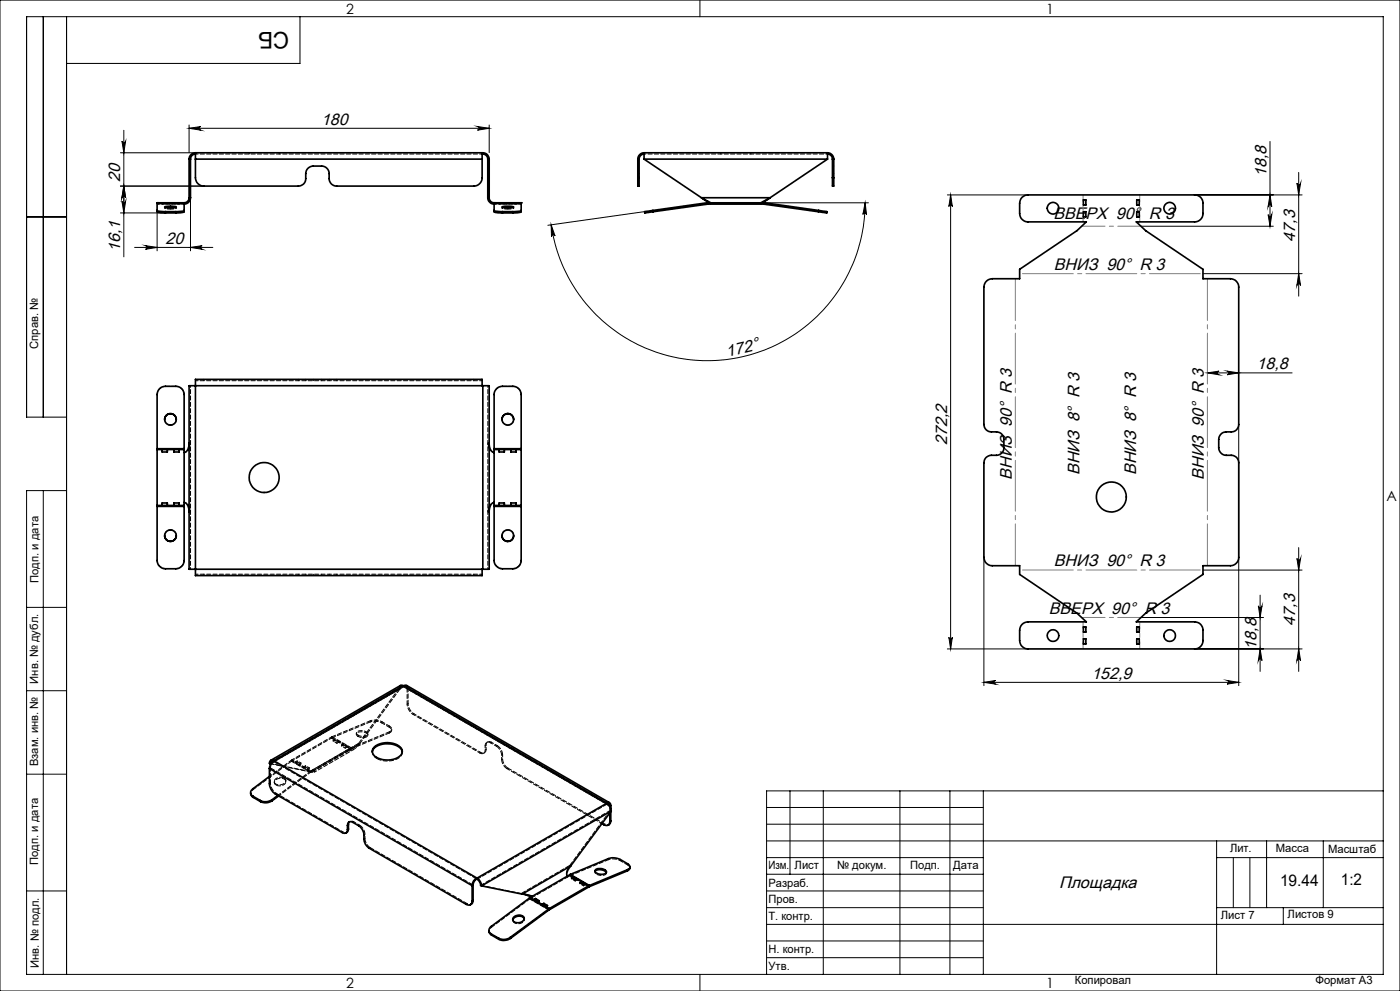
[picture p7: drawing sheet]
<svg xmlns="http://www.w3.org/2000/svg" width="420mm" height="297mm" viewBox="0 0 420 297" stroke-linecap="round" stroke-linejoin="round" font-family="sans-serif">
<g fill="none" stroke="#000" stroke-width=".3">
<path d="M0 0h420v297h-420zM13 5v120M20 5v287M90 5v14h-70M210 0v5M37.1 39v38M56.7 37.5v8.3M56.7 38.4h90.1M56.7 38.4l3.6-.5a.55 .55 0 0 0-.6 .6 .55 .55 0 0 0 .6 .5zM143.2 37.9l3.6 .5-3.6 .6a.55 .55 0 0 0 .6-.5 .55 .55 0 0 0-.6-.6zM146.8 37.5v8.3M36.1 55.8h25"/>
<path d="M36.1 45.8h22.5M36.6 42.3a.55 .55 0 0 0 .5 .5 .55 .55 0 0 0 .6-.5l-.6 3.5zM37.1 55.8l.6 3.5a.55 .55 0 0 0-.6-.5 .55 .55 0 0 0-.5 .5zM57.2 59.3v15.9M284.2 58.4h24.2M285.2 58.4v136.1M285.2 58.4l.5 3.5a.53 .53 0 0 0-.5-.5 .53 .53 0 0 0-.5 .5zM358.4 58.4h32.2M381 42.4v25.4M381 58.4l.5 3.5a.55 .55 0 0 0-.5-.5 .55 .55 0 0 0-.6 .5zM389.1 54.9a.55 .55 0 0 0 .5 .5 .55 .55 0 0 0 .6-.5l-.6 3.5zM389.6 51.7v37.1"/>
<path d="M8 65h12M36.1 63.8h13.5M36.6 60.3a.55 .55 0 0 0 .5 .5 .55 .55 0 0 0 .6-.5l-.6 3.5zM40.4 74.2h23.5M43.6 73.6l3.5 .6-3.5 .5a.55 .55 0 0 0 .5-.5 .55 .55 0 0 0-.5-.6zM47.1 63.5v11.7M57.1 74.2l3.5-.6a.55 .55 0 0 0-.5 .6 .55 .55 0 0 0 .5 .5zM165.3 67.4l1.2 3.3a.54 .54 0 0 0-.6-.4 .54 .54 0 0 0-.4 .6zM193.4 63.4l-29 4.1M229.1 60.8h31.4M259.5 60.8l.5 3.5a.55 .55 0 0 0-.6-.5 .55 .55 0 0 0-.5 .5zM259.5 60.8a47.3 47.3 0 0 1-44 47.2 47.3 47.3 0 0 1-50.2-40.6"/>
<path d="M342.3 67.8h39.7M380.4 64.3a.55 .55 0 0 0 .6 .5 .55 .55 0 0 0 .5-.5l-.5 3.5zM360.9 82h29.7M389.6 82l.6 3.5a.55 .55 0 0 0-.6-.5 .55 .55 0 0 0-.5 .5zM362.2 111.8l3.5-.6a.55 .55 0 0 0-.5 .6 .55 .55 0 0 0 .5 .5zM362.2 111.8h25.4M368.1 111.2l3.5 .6-3.5 .5a.55 .55 0 0 0 .5-.5 .55 .55 0 0 0-.5-.6zM20 125h-12v-120h407v287h-407v-145h12M371.6 127.2v78.3M13 147v145M295.2 167v38.5M360.9 170.8h29.7"/>
<path d="M378 178.4v22.8M389.1 167.4a.55 .55 0 0 0 .5 .5 .55 .55 0 0 0 .6-.5l-.6 3.4zM389.6 164.1v37.1M8 182h12M284.2 194.5h24.2M284.7 191a.53 .53 0 0 0 .5 .5 .53 .53 0 0 0 .5-.5l-.5 3.5zM342.3 185.1h36.8M358.4 194.5h32.2M377.5 181.6a.55 .55 0 0 0 .6 .5 .55 .55 0 0 0 .5-.5l-.6 3.5zM378 194.5l.6 3.5a.55 .55 0 0 0-.5-.5 .55 .55 0 0 0-.6 .5zM389.6 194.5l.6 3.5a.55 .55 0 0 0-.6-.5 .55 .55 0 0 0-.5 .5zM8 207h12"/>
<path d="M295.2 204.5h76.4M295.2 204.5l3.5-.6a.55 .55 0 0 0-.5 .6 .55 .55 0 0 0 .5 .5zM368.1 203.9l3.5 .6-3.5 .5a.55 .55 0 0 0 .5-.5 .55 .55 0 0 0-.5-.6zM8 232h12M237 237v25M247 237v55M270 237v55M285 237v55M295 237v55M415 237h-185v55M230 257h65M230 242h65"/>
<path d="M230 247h65M230 252h185M365 252v40M365 257h50M370 257v15M375 257v15M380 252v20M397 252v20M8 267h12M230 262h65M230 267h65M230 272h65"/>
<path d="M230 277h185M365 272h50M385 272v5M210 292v5M230 282h65M230 287h65"/>
</g>
<path d="M362.2 83.5v86M304.6 169.5v-86" fill="none" stroke="#808080" stroke-width=".3" stroke-dasharray="15.2 1.3 1.3 1.3" stroke-dashoffset="2.7"/>
<path d="M324.5 67.8h17.8M342.3 185.1h-17.8" fill="none" stroke="#808080" stroke-width=".3" stroke-dasharray="15.2 1.3 1.3 1.3" stroke-dashoffset="8.2"/>
<path d="M305.9 82h55M360.9 170.8h-55" fill="none" stroke="#808080" stroke-width=".3" stroke-dasharray="15.2 1.3 1.3 1.3" stroke-dashoffset="-.8"/>
<path d="M341.9 58.4v8.1M324.9 66.5v-8.1M324.9 194.5v-8.1M341.9 186.4v8.1" fill="none" stroke="#808080" stroke-width=".3" stroke-dasharray="15.2 1.3 1.3 1.3" stroke-dashoffset="13.1"/>
<g fill="#000">
<path d="M143.2 37.9l3.6 .5-3.6 .6a.55 .55 0 0 0 .6-.5 .55 .55 0 0 0-.6-.6zM56.7 38.4l3.6-.5a.55 .55 0 0 0-.6 .6 .55 .55 0 0 0 .6 .5z"/>
<path d="M36.6 42.3a.55 .55 0 0 0 .5 .5 .55 .55 0 0 0 .6-.5l-.6 3.5zM37.1 55.8l.6 3.5a.55 .55 0 0 0-.6-.5 .55 .55 0 0 0-.5 .5z"/>
<path d="M36.6 60.3a.55 .55 0 0 0 .5 .5 .55 .55 0 0 0 .6-.5l-.6 3.5zM37.1 55.8l.6 3.5a.55 .55 0 0 0-.6-.5 .55 .55 0 0 0-.5 .5z"/>
<path d="M43.6 73.6l3.5 .6-3.5 .5a.55 .55 0 0 0 .5-.5 .55 .55 0 0 0-.5-.6zM57.1 74.2l3.5-.6a.55 .55 0 0 0-.5 .6 .55 .55 0 0 0 .5 .5zM295.2 204.5l3.5-.6a.55 .55 0 0 0-.5 .6 .55 .55 0 0 0 .5 .5zM368.1 203.9l3.5 .6-3.5 .5a.55 .55 0 0 0 .5-.5 .55 .55 0 0 0-.5-.6z"/>
<path d="M165.3 67.4l1.2 3.3a.54 .54 0 0 0-.6-.4 .54 .54 0 0 0-.4 .6zM259.5 60.8l.5 3.5a.55 .55 0 0 0-.6-.5 .55 .55 0 0 0-.5 .5z"/>
<path d="M285.2 58.4l.5 3.5a.53 .53 0 0 0-.5-.5 .53 .53 0 0 0-.5 .5zM284.7 191a.53 .53 0 0 0 .5 .5 .53 .53 0 0 0 .5-.5l-.5 3.5zM389.1 167.4a.55 .55 0 0 0 .5 .5 .55 .55 0 0 0 .6-.5l-.6 3.4zM389.6 194.5l.6 3.5a.55 .55 0 0 0-.6-.5 .55 .55 0 0 0-.5 .5zM377.5 181.6a.55 .55 0 0 0 .6 .5 .55 .55 0 0 0 .5-.5l-.6 3.5zM378 194.5l.6 3.5a.55 .55 0 0 0-.5-.5 .55 .55 0 0 0-.6 .5z"/>
<path d="M389.6 82l.6 3.5a.55 .55 0 0 0-.6-.5 .55 .55 0 0 0-.5 .5zM389.1 54.9a.55 .55 0 0 0 .5 .5 .55 .55 0 0 0 .6-.5l-.6 3.5zM380.4 64.3a.55 .55 0 0 0 .6 .5 .55 .55 0 0 0 .5-.5l-.5 3.5zM381 58.4l.5 3.5a.55 .55 0 0 0-.5-.5 .55 .55 0 0 0-.6 .5z"/>
<path d="M362.2 111.8l3.5-.6a.55 .55 0 0 0-.5 .6 .55 .55 0 0 0 .5 .5zM368.1 111.2l3.5 .6-3.5 .5a.55 .55 0 0 0 .5-.5 .55 .55 0 0 0-.5-.6z"/>
</g>
<g fill="none" stroke="#000" stroke-width=".5">
<path d="M56.7 59.3a1.51 1.51 0 0 1-1.5 1.5M56.7 47.7h.4M56.7 59.3h.4M56.7 47.7v11.6M57.1 59.3a1.93 1.93 0 0 1-1.9 1.9M57.1 47.7v11.6M58.6 47.7v5.6a2.53 2.53 0 0 0 2.5 2.5h28.4a2.17 2.17 0 0 0 2.2-2.3 2.96 2.96 0 0 1 1-3.3l.9-.4h2.9a2.29 2.29 0 0 1 2.2 2.2 3 3 0 0 0 1 3.4l1.3 .4h41.1a2.53 2.53 0 0 0 2.5-2.5v-5.6M58.6 45.8v1.9M58.6 46.2a1.51 1.51 0 0 0-1.5 1.5M58.6 45.8a1.93 1.93 0 0 0-1.9 1.9M58.6 47.7h86M58.6 45.8h86.3"/>
<path d="M144.6 45.8v1.9M144.6 46.2h.3M144.9 46.2a1.51 1.51 0 0 1 1.4 1.5M144.9 45.8a1.93 1.93 0 0 1 1.9 1.9M144.9 45.8v.4M146.3 59.3a1.93 1.93 0 0 0 1.9 1.9M146.3 47.7h.5M146.3 59.3h.5M146.3 47.7v11.6M146.8 59.3a1.51 1.51 0 0 0 1.4 1.5M146.8 47.7v11.6M191.3 53.3v2.5h.4v-2.5"/>
<path d="M191.3 47.7h.4M191.3 53.3h.4M191.3 47.7v5.6M191.7 47.7v5.6M193.2 45.8v1.9M193.2 45.8a1.87 1.87 0 0 0-1.9 1.9M193.2 46.2a1.51 1.51 0 0 0-1.5 1.5M193.2 47.7h55M193.2 45.8h55M193.2 47.7l17.2 11.6M210.4 59.3l2.3 1.5M210.4 59.3l2.8 1.5"/>
<path d="M210.4 59.3h20.6M231 59.3l-2.2 1.5M231 59.3l-2.8 1.5M248.2 45.8v1.9M248.2 45.8a1.87 1.87 0 0 1 1.9 1.9M248.2 46.2a1.51 1.51 0 0 1 1.5 1.5M248.2 47.7l-17.2 11.6M249.7 53.3v2.5h.4v-2.5M249.7 47.7h.4M249.7 53.3h.4M249.7 47.7v5.6M250.1 47.7v5.6"/>
<path d="M306.6 59.1l.8-.5 1-.2h50a2.41 2.41 0 0 1 2.5 2.5v3.1a2.47 2.47 0 0 1-2.5 2.5h-17.5l2.8 2.6 17.2 11.6v2.8h8.2a2.53 2.53 0 0 1 2.5 2.5v41.2a2.17 2.17 0 0 1-2.2 2.2 2.96 2.96 0 0 0-3.4 1.1l-.3 .8-.1 2.9a2.29 2.29 0 0 0 2.3 2.3 3 3 0 0 1 3.3 .9l.4 1.3v28.3a2.53 2.53 0 0 1-2.5 2.5h-8.2v2.7l-17.2 11.6-2.8 2.6h17.5a2.47 2.47 0 0 1 2.5 2.5v3.1a2.47 2.47 0 0 1-2.5 2.5h-50a2.53 2.53 0 0 1-2.5-2.5v-3.1a2.53 2.53 0 0 1 2.5-2.5h17.5l-2.8-2.6-17.2-11.6v-2.7h-8.2a2.53 2.53 0 0 1-2.5-2.5v-28.3a2.23 2.23 0 0 1 2.2-2.2 3.1 3.1 0 0 0 3.4-1.1l.3-.8 .1-2.9a2.23 2.23 0 0 0-2.3-2.3 2.99 2.99 0 0 1-3.3-1l-.4-1.2v-41.2a2.53 2.53 0 0 1 2.5-2.5h8.2v-2.8l17.2-11.6 2.8-2.6h-17.5a2.53 2.53 0 0 1-2.5-2.5l.1-3.6zM325 59.9h.8v1.6h-.8zM341 59.9h.8v1.6h-.8zM47.1 63.1l.5 .2 2 .1M47.1 60.8v2.7l1.2 .3h1.3M47.1 60.8h.1M47.1 60.8h8.1M49.4 62l1.3-.2 2.1 .2a3.7 3.7 0 0 1-2.8 .2zM49.6 63.4v.4M49.6 63.4h3.1M49.6 63.8h3.1M50.1 62.2h2"/>
<path d="M52.7 63.4v.4M55.2 63.1l-.4 .2-2.1 .1M55.2 60.8v2.7l-1.1 .3h-1.4M55.2 60.8h.1M148.2 63.1l.5 .2 2 .1M148.2 60.8l.1 2.7 2.4 .3M148.2 60.8h.1M148.2 60.8h8.2M150.6 62l1.1-.2a3.3 3.3 0 0 1 2.4 .3l-2.2 .2zM150.7 63.4h3.1M150.7 63.8h3.1M150.7 63.4v.4"/>
<path d="M151.3 62.2h2.1M153.8 63.4v.4M156.4 60.8v2.7l-1.2 .3h-1.4M156.4 63.1l-.5 .2-2.1 .1M156.4 60.8h.1M195.9 63.1l-2.5 .3v.4l2.5-.3M195.9 63.1v.4M212.1 60.8h.2M212.1 60.8v.4M212.1 60.8l-16.2 2.3M212.1 61.2l-16.2 2.3M212.3 61.2h-.2"/>
<path d="M212.3 60.8h16.8M212.3 60.8v.4M212.3 61.2h16.8M229.1 61.2h.2M229.1 60.8h.3M229.1 60.8v.4M229.3 61.2l16.2 2.3M229.4 60.8l16.2 2.3M229.4 60.8l-.1 .4M245.6 63.1l2.5 .3-.1 .4-2.5-.3M245.6 63.1l-.1 .4M325 63.5h.8v1.5h-.8z"/>
<path d="M341 63.5h.8v1.5h-.8zM58.6 115.6v-1.9h86v1.9M58.6 115.6h-1.9v55h1.9M58.6 115.6v55M58.6 115.6h86.3M144.9 115.6h1.9v55h-1.9M144.9 115.6v55M47.1 134.5v.2M47.1 134.5v-16.3a2.47 2.47 0 0 1 2.5-2.4h3.1a2.47 2.47 0 0 1 2.5 2.4v16.3M47.1 134.7v16.8M47.1 134.7h8.1M47.1 134.5h8.1"/>
<path d="M48.6 134.7v.8h1.6v-.8M49.4 125.7a1.75 1.75 0 0 1 1.7-1.7 1.75 1.75 0 0 1 1.8 1.7M52.2 134.7v.8h1.5v-.8M55.2 134.5v.2M55.2 134.7v16.8M56.7 132.8a2.45 2.45 0 0 1-1.5 2.8M146.8 132.8a2.49 2.49 0 0 0 1.4 2.8M148.2 134.5v.2M148.2 134.5v-16.3a2.47 2.47 0 0 1 2.5-2.4h3.1a2.47 2.47 0 0 1 2.6 2.4v16.3M148.2 134.7v16.8M148.2 134.7h8.2M148.2 134.5h8.2"/>
<path d="M149.8 134.7v.8h1.5v-.8M150.6 125.7a1.75 1.75 0 0 1 1.7-1.7 1.75 1.75 0 0 1 1.8 1.7M153.3 134.7v.8h1.5v-.8M156.4 134.5v.2M156.4 134.7v16.8M47.1 151.5v.3M47.1 151.8v16.2a2.53 2.53 0 0 0 2.5 2.5h3.1a2.53 2.53 0 0 0 2.5-2.5v-16.2M47.1 151.5h8.1M47.1 151.8h8.1M48.6 151.5v-.8h1.6v.8M52.2 151.5v-.8h1.5v.8M55.2 150.6a2.52 2.52 0 0 1 1.5 2.8"/>
<path d="M55.2 151.5v.3M148.2 150.6a2.52 2.52 0 0 0-1.4 2.8M148.2 151.5v.3M148.2 151.8v16.2a2.53 2.53 0 0 0 2.5 2.5h3.1a2.53 2.53 0 0 0 2.6-2.5v-16.2M148.2 151.5h8.2M148.2 151.8h8.2M149.8 151.5v-.8h1.5v.8M153.3 151.5v-.8h1.5v.8M156.4 151.5v.3M49.4 160.5a1.75 1.75 0 0 0 1.7 1.7 1.75 1.75 0 0 0 1.8-1.7M58.6 170.6v1.9h86v-1.9M58.6 170.6h86.3"/>
<path d="M150.6 160.5a1.75 1.75 0 0 0 1.7 1.7 1.75 1.75 0 0 0 1.8-1.7M325 187.9h.8v1.5h-.8zM325 191.4h.8v1.6h-.8zM341 187.9h.8v1.5h-.8zM341 191.4h.8v1.6h-.8zM121.1 205.5h.9l60.8 35.1M121.1 205.5h-1l-38.9 22.4M121.1 205.5l-38.9 22.5M121.1 205.5l60.8 35.2M75.2 237.7l.2 .8 .6 .5M75.9 238.7l2.2 1.2M75.9 238.7l.1 .3"/>
<path d="M76 239l2.1 1.2M78.1 239.9v.3M80.8 230.3v4.6a3.9 3.9 0 0 0 1.8 3l20.1 11.6a.98 .98 0 0 0 1.1 .1 .98 .98 0 0 0 .4-1M80.8 232.7l-4.9 3.7a1.26 1.26 0 0 0-.7 1.1 1.26 1.26 0 0 0 .7 1.2M80.8 230.3l60.8 35.1M81.1 228.9h.1M81.4 228.8l-.3 .1M81.6 239.7a3.5 3.5 0 0 1-3.5 .2M81.6 239.7l.1 .3M81.7 240a3.4 3.4 0 0 1-3.6 .2M81.9 228.2l-.6 .1-.2 .6M82.2 228a2.88 2.88 0 0 0-1.4 2.3"/>
<path d="M82.2 228a.81 .81 0 0 0-1-.1 .81 .81 0 0 0-.4 .9l.3 .1M82.2 228l60.8 35.1M83.4 238.4l-1.8 1.3M83.6 238.5l-1.9 1.5M111.7 225.4a4 4 0 0 1 4.6-2.5 4.2 4.2 0 0 1 4.4 2.5M112.4 223.8a6.3 6.3 0 0 1 8 .5 2.17 2.17 0 0 1-1.8 3.1 6.5 6.5 0 0 1-6.5-1.1 1.73 1.73 0 0 1 .3-2.5zM104.2 247.4a.97 .97 0 0 1 .5-1.1 .97 .97 0 0 1 1.1 .1l1.8 1.1a4.3 4.3 0 0 1 1.6 4.3l.4 1.2 1.2 1.2 29.1 16.8a1.09 1.09 0 0 0 1.2 .1 1.09 1.09 0 0 0 .5-1.1M104.2 247.4v1.2M104.5 248.5l-.1 .6-.6 .5M104.5 247.2l-.3 .2M104.5 248.5l-.3 .1M104.5 247.2v1.3"/>
<path d="M104.8 246.3l-.3 .9M171.2 259.5a3.3 3.3 0 0 0-1.1 2.9l.2 .1M171.2 259.5l-14.6 8.5M181.9 240.7a.82 .82 0 0 1 .9-.1 .82 .82 0 0 1 .4 .8M181.9 240.7h.1M182 240.7a3.1 3.1 0 0 1 1.4 2.4M182 240.7l-38.9 22.5M182.2 240.8l.6 .2 .2 .6M182.8 241.5l.2 .1M183 246.2a1.1 1.1 0 0 1-.6 1.1 1.1 1.1 0 0 1-1.2-.1l-.6-.4M183 241.6v.1M183 243.6v2.6"/>
<path d="M183.2 246l-.1 .7-.7 .6M183.2 241.4l-.2 .2M183.2 241.4v.9M183.2 243.2v2.8M183.2 246l-.2 .2M183.4 243.1l-38.9 22.4M183.4 243.1l-12.2 16.4M189 259.9l-.2 .7-.6 .4M141.6 265.4v4.6M141.9 269.8l-.3 1-.5 .3M141.9 265.3l-.3 .1M141.9 265.3v4.5"/>
<path d="M141.9 269.8l-.3 .2M143 263.1a2.88 2.88 0 0 0-1.4 2.3M143 263.4a2.49 2.49 0 0 0-1.1 1.9M143 263.1v.3M143 263.1l.1 .1M143 263.4l.1 .1M143.1 263.2a3 3 0 0 1 1.4 2.3M143.1 263.5a2.33 2.33 0 0 1 1.1 1.9l.3 .1M143.1 263.2v.3M144.5 265.5l12.1 2.5M146.7 279l.2 .7 .6 .5M147.4 279.9l2.2 1.3"/>
<path d="M147.4 279.9l.1 .3M154.1 274.9a2.02 2.02 0 0 1 3.2 .3 1.93 1.93 0 0 1-1.5 1.4 1.93 1.93 0 0 1-2-.8zM156.6 268l3.1 .6M157.2 268l2.2 .8M157.3 275.3a1.99 1.99 0 0 0-3.5 .5M158.9 269.1l-11.5 8.5a1.28 1.28 0 0 0-.7 1.2 1.28 1.28 0 0 0 .7 1.1M158.9 269.1l5.7 3.3M159 269l-.1 .1M159 269l1.1 .6M159.7 268.6l-.7 .4M160.1 269.6l1.1 .7M160.7 269.3l1 .6-.5 .4"/>
<path d="M160.7 269.3l-.6 .3M160.7 269.3v.4M160.7 269.7l.8 .4M160.7 269.7l-.3 .1M161.2 270.3l1.4 .8M162.6 271.1l1.1 .6M163.2 270.8l1.1 .6-.6 .3M163.2 270.8l-.6 .3M163.2 270.8v.3M163.2 271.1l.8 .5M163.2 271.1l-.3 .1M163.7 271.7l1.1 .6"/>
<path d="M164.6 272.4l-11.5 8.5M164.6 272.4v.3M164.6 272.7l-11.5 8.5M164.8 272.3l-.2 .1M164.8 272.7h-.2M164.8 272.3v.4M170.3 262.5l-10.6 6.1M170.9 262.2l-.6 .3M170.9 262.2l1.1 .6M171.1 262.1l-.2 .1M171.1 262.1l5.7 3.3M172 262.8l-.6 .3 1.1 .6 .6-.3"/>
<path d="M172 262.8l1.1 .6M172 262.8v.3M172 263.1l.8 .5M172 263.1l-.3 .1M173.1 263.4l1.4 .8M174.5 264.2l-.5 .3 1 .7 .6-.3M174.5 264.2l1.1 .7M174.5 264.2v.3M174.5 264.5l.8 .5M174.5 264.5l-.3 .2M175.6 264.9l1 .6M176.6 265.5l-11.8 6.8"/>
<path d="M176.6 265.5v.3M176.6 265.8l-11.8 6.9M176.8 265.7l-.2 .1M176.8 265.4l-.2 .1M176.8 265.4v.3M178.5 261.2a2.39 2.39 0 0 1 3.4 .3M178.6 260.7a2.37 2.37 0 0 1 3.4 .6 2.28 2.28 0 0 1-3.5-.2zM188.2 261l-11.4 4.7M188.3 260.6a.89 .89 0 0 0 .7-.9 .89 .89 0 0 0-.7-.8l-2.2-1.3a4.6 4.6 0 0 0-3.5-.3l-11.5 4.8M188.3 260.6l-.1 .4M188.3 260.6l-11.5 4.8M147.5 280.2l2.1 1.3"/>
<path d="M149.6 281.2v.3M153.1 280.9a3.4 3.4 0 0 1-3.5 .3M153.1 280.9v.3M153.1 281.2a3.6 3.6 0 0 1-3.5 .3"/>
<circle cx="315.9" cy="62.4" r="1.75"/>
<circle cx="350.9" cy="62.4" r="1.74"/>
<circle cx="51.1" cy="125.7" r="1.73"/>
<circle cx="152.4" cy="125.7" r="1.74"/>
<circle cx="79.2" cy="143.1" r="4.5"/>
<circle cx="333.4" cy="149" r="4.5"/>
<circle cx="51.1" cy="160.6" r="1.74"/>
<circle cx="152.3" cy="160.5" r="1.73"/>
<circle cx="315.9" cy="190.5" r="1.75"/>
<circle cx="350.9" cy="190.5" r="1.75"/>
</g>
<g fill="none" stroke="#000" stroke-width=".3" stroke-dasharray="1.3 .6" stroke-dashoffset=".5">
<path d="M58.7 46.2h86M58.7 114.1h86M144.7 172.1h-86M119.7 206.3l.4-.9M122 205.4l.4 .9M123.9 214.1l20.1 11.6M124.2 213.9l20 11.6M81.1 230.1a2.35 2.35 0 0 1 1.1-1.8M87.6 227.7l11.8-6.8M87.6 228.1l11.8-6.9M94.1 231.1l11.8-6.8M94.3 231.4l11.8-6.8"/>
<path d="M107.9 222.9a3.4 3.4 0 0 1-3.4 2M102.9 249.3l-20-11.5M182 241a2.34 2.34 0 0 1 1.1 1.9M183.2 243.2v-.9M153.9 275.8l.5 .8M178.5 261.1v.5l.5 .4"/>
</g>
<path d="M50.1 62.2l-.7 .2 1.8 .3M51.2 62.7l1.7-.3-.7-.2M151.3 62.2l-.7 .2 1.8 .3M152.4 62.7l1.7-.3-.7-.2M114.6 216.7l2.2 1.2M114.6 216.3l2.2 1.3M122.1 206.5v4.5M122.4 206.3v4.6M81.1 234.7v-4.6M83.4 238.4l9.7-7.2M111.7 225.3a2.08 2.08 0 0 0 1.3 2M186.1 257.9l2.2 1.3" fill="none" stroke="#000" stroke-width=".3" stroke-dasharray="1.3 .6" stroke-dashoffset=".3"/>
<g fill="none" stroke="#000" stroke-width=".3" stroke-dasharray="1.3 .6" stroke-dashoffset=".8">
<path d="M248.2 46.2h-55M47.2 61.2h1.5M48.7 61.2h1.5M53.8 61.2h1.5M53.8 61.2h-1.6M148.3 61.2h1.5M149.8 61.2h1.5M154.9 61.2h1.5M154.9 61.2h-1.6M57.2 170.6v-55M146.4 170.6v-55M120 206.5a.65 .65 0 0 1 .3-.7 .65 .65 0 0 1 .8 0"/>
<path d="M121.1 205.8a.65 .65 0 0 1 .7 0 .65 .65 0 0 1 .3 .7M75.2 238l.2-.8 .6-.6M89.7 229l1.4 .8M89.7 229.3l1.4 .8M93.9 231l.4 .4h-1M93.9 230.7l.2 .4-1.1 .1M101.6 222.1l1.4 .8M101.6 222.5l1.4 .8M146.7 279.2l.2-.7 .5-.6M161.2 270.6l1.4 .8M173.1 263.7l1.4 .8"/>
</g>
<g fill="none" stroke="#000" stroke-width=".3" stroke-dasharray="1.3 .6" stroke-dashoffset=".6">
<path d="M50.2 61.2h2M151.3 61.2h2M47.2 118.3a2.49 2.49 0 0 1 2.5-2.5M52.8 115.8a2.49 2.49 0 0 1 2.5 2.5M148.3 118.3a2.49 2.49 0 0 1 2.5-2.5M153.9 115.8a2.49 2.49 0 0 1 2.5 2.5M49.7 170.4a2.49 2.49 0 0 1-2.5-2.5M55.3 167.9a2.49 2.49 0 0 1-2.5 2.5M150.8 170.4a2.49 2.49 0 0 1-2.5-2.5M156.4 167.9a2.49 2.49 0 0 1-2.5 2.5M87.6 227.7l1 .6M87.6 228.1l1 .6"/>
<path d="M88.6 228.3l1.1 .7M88.6 228.7l1.1 .6M89.2 228.4l1.1 .6M90.3 228.7l-1.1-.7M91.1 229.8l1.1 .6M91.7 229.8l1.1 .6M92.2 230.4l1.1 .6M92.2 230.7l1.1 .7M92.2 230.7l-1.1-.6M92.8 230.1l-1.1-.6M99.4 220.9l1.1 .6M99.4 221.2l1.1 .6"/>
<path d="M100 221.8l1.1 .6M100.5 221.8l1.1 .7M101.1 222.8l-1.1-.7M101.6 222.1l-1.1-.6M102.5 223.2l1.1 .7M103 223.3l1.1 .6M103.6 224.2l-1.1-.6M104.1 223.6l1.1 .6M104.1 223.6l-1.1-.7M104.1 223.9l1.1 .6M145.5 223.5v1.3M145.8 224.6v-1.2"/>
<path d="M147.4 222.4l1.8 1.1M148.9 223.6l-1.8-1M150.5 227.6v-1.2M150.8 226.2v1.2M104.1 249.5l-.5 .1-.7-.3M107.9 247.3l-1.8-1M109.5 251.3v-1.2M154.4 276.6a1.86 1.86 0 0 0 2.9-1.3M159.1 269.3l1 .6M160.1 269.9l1.1 .7M163.7 272l1.1 .6M163.7 272l-1.1-.6"/>
<path d="M170.3 262.8a2.32 2.32 0 0 1 .3-3l.3-.4M170.9 262.5l1.1 .6M172.5 264l-1-.6M175.1 265.5l-1.1-.7M175.6 265.2l1 .6"/>
</g>
<g fill="none" stroke="#000" stroke-width=".3" stroke-dasharray="1.3 .6" stroke-dashoffset=".4">
<path d="M47.2 61.2h8.1M148.3 61.2h8.1M212.7 60.8l.6 .4M228.2 61.2l.6-.4M47.2 134.5h8.1M148.3 134.5h8.1M47.2 151.7h8.1M148.3 151.7h8.1M116.8 217.9a.89 .89 0 0 1 .7 .9 .89 .89 0 0 1-.7 .9M116.8 219.3a.89 .89 0 0 0 .7-.8 .89 .89 0 0 0-.7-.9M80.8 232.7l6.6-4.9M83.6 238.5l9.6-7"/>
<path d="M93.3 231l.6-.3M93.3 231.4l.6-.4M105.2 224.2l-.7 .3M105.2 224.5l-.7 .4M144 225.7a.97 .97 0 0 0 1.1 .1 .97 .97 0 0 0 .4-1M145.5 223.5a.97 .97 0 0 1 .5-1 .97 .97 0 0 1 1.1 .1M145.8 224.6a.97 .97 0 0 1-.4 1 .97 .97 0 0 1-1.2-.1M147.4 222.4a.97 .97 0 0 0-1.1-.1 .97 .97 0 0 0-.5 1.1M152.1 230.4l28.5 16.4M156.4 267.8l.8 .2M159.1 269.3l.6-.3M170.9 262.5l-.6 .3"/>
</g>
<g fill="none" stroke="#000" stroke-width=".3" stroke-dasharray="1.3 .6">
<path d="M74.8 45.8v.4M83.8 46.2v-.4M191.3 52h.4M191.7 53.5h-.4M191.7 49.8h-.4M216.2 45.8v.4M225.2 46.2v-.4M249.7 52h.4M250.1 53.5h-.4M250.1 49.8h-.4M48.7 61.2v-.4M49.4 62v.4"/>
<path d="M50.2 61.2v-.4M52.2 61.2v-.4M52.9 62.4v-.4M53.8 61.2v-.4M149.8 61.2v-.4M150.6 62v.4M151.3 61.2v-.4M153.3 61.2v-.4M154.1 62.4v-.4M154.9 61.2v-.4M201.6 62.3v.4M205.1 62.2l-.1-.4"/>
<path d="M213.1 61.2v-.4M213.2 61.2v-.4M228.2 61.2v-.4M228.4 61.2v-.4M236.5 61.8l-.1 .4M239.9 62.7v-.4M49.7 115.8v-.1M49.7 115.8h3.1M52.8 115.7v.1M61.2 114.1v-.4M89.5 113.7v.4M91.8 113.7v.4"/>
<path d="M94 114.1v-.4M96.5 113.7v.4M98.8 114.1v-.4M101 114.1v-.4M142.2 113.7v.4M150.8 115.8v-.1M150.8 115.8h3.1M153.9 115.7v.1M49.4 125.6v.1M52.9 125.7v-.1M56.8 132.8h.4M146.8 132.8h-.4"/>
<path d="M150.6 125.6v.1M154.1 125.7v-.1M56.8 153.4h.4M146.8 153.4h-.4M49.4 160.5h.1M49.7 170.4h.1M49.7 170.4h3.1M52.8 170.4h.1M52.9 160.5h.1M61.2 172.5v-.4M89.5 172.1v.4M91.8 172.1v.4"/>
<path d="M94 172.5v-.4M96.5 172.1v.4M98.8 172.5v-.4M101 172.5v-.4M142.2 172.1v.4M150.6 160.5h.1M150.8 170.4h.1M150.8 170.4h3.1M153.9 170.4h.1M154.1 160.5h.1M106.9 219.6v.4M111.1 216v.4"/>
<path d="M114.6 216.7v-.4M116.8 219.7v-.4M116.8 217.6v.3M117.5 218.9v-.3M119.7 206.3l.3 .2M121.1 205.8v-.3M122.1 206.5l.3-.2M122.4 210.9l-.3 .1M123.9 214.1l.3-.2M76 236.6l-.1-.3M81.1 230.1l-.3 .2M81.1 234.7l-.3 .2"/>
<path d="M81.9 228.2l.3 .1M82.2 228v.3M82.3 234.3v.3M82.6 237.9l.3-.1M85.8 234.2l-.1-.3M87.4 228.1v-.3M87.6 227.7l-.2 .1M87.6 228.1h-.2M87.6 228.1v-.4M88.6 228.7v-.4M88.6 228.7l.6-.3M89.2 228l-.6 .3"/>
<path d="M89.2 228.4v-.4M89.7 229l.6-.3M89.7 229.3v-.3M90.3 229l-.6 .3M90.3 229v-.3M91.1 230.1v-.3M91.1 230.1l.6-.3M91.7 229.5l-.6 .3M91.7 229.8v-.3M92.2 230.4l.6-.3M92.2 230.7v-.3M92.8 230.4l-.6 .3"/>
<path d="M92.8 230.4v-.3M93 231.2l.3 .2M93.1 231.2l.1 .3M93.1 231.2l.2-.2M93.2 231.5l.1-.1M93.3 231v.4M93.9 231v-.3M94.3 231.3l-.1-.4M99.4 221.2v-.3M99.6 221.1l-.2 .1M99.6 221.1v-.3M99.6 220.8l-.2 .1"/>
<path d="M100 222.1v-.3M100 222.1l.5-.3M100.5 221.5l-.5 .3M100.5 221.8v-.3M101.1 222.4l.5-.3M101.1 222.8v-.4M101.6 222.5l-.5 .3M101.6 222.5v-.4M102.5 223.6v-.4M102.5 223.6l.5-.3M103 222.9l-.5 .3M103 223.3v-.4"/>
<path d="M103.6 223.9l.5-.3M103.6 224.2v-.3M104.1 223.9l-.5 .3M104.1 223.9v-.3M104.5 224.9v-.4M105.2 224.2v.3M105.2 224.2l.1-.1M105.2 224.5l.1-.1M105.3 224.1v.3M107.6 222.8l.3 .1M110.4 220.4v-.4M111.7 225.2v.3"/>
<path d="M120.7 225.5v-.3M144.2 225.5l-.2 .2M145.1 225.8l.3-.2M145.5 224.8l.3-.2M145.8 223.4l-.3 .1M146.3 222.3l-.3 .2M147.1 222.6l.3-.2M149.2 223.5l-.3 .1M150.5 226.4l.3-.2M150.8 227.4l-.3 .2M152.1 230.4l.3-.2M152.4 230.2l29.1 16.8"/>
<path d="M102.9 249.3l-.2 .2M105 246.2l-.3 .1M105.8 246.4l.3-.1M107.9 247.3l-.3 .2M109.2 250.2l.3-.1M109.5 251.3l-.3 .1M110.8 254.2l.3-.2M171.2 259.5l-.3-.1M181.5 247l-.3 .2M181.9 241h.1M181.9 241v-.4M182 240.7v.3"/>
<path d="M182.2 240.8l-.3 .2M182.6 257.3l-.1 .3M183.1 242.9l.3 .1M186.1 257.9v-.3M188.3 258.9v.3M140.2 270.8l-.3 .2M140.2 270.8l-29.1-16.8M147.4 277.9v-.3M153.8 275.6l.1 .3M156.6 267.9l-.2-.1M157.3 275.5v-.3M157.5 268h-.4"/>
<path d="M158.9 269.4v-.3M159.1 269.3l-.2 .1M159.1 269.3v-.3M159.4 268.8l.3 .2M159.7 269v-.4M160.1 269.9v-.3M160.1 269.9l.3-.1M161.2 270.6v-.4M161.5 270.1l.3 .2M161.8 270.3l-.6 .3M161.8 270.3v-.4M162.6 271.4v-.3"/>
<path d="M162.6 271.4l.3-.2M163.7 272v-.3M164 271.5l.3 .2M164.3 271.7l-.6 .3M164.3 271.7v-.3M170.3 262.8v-.3M170.9 262.5v-.4M171.1 262.4l-.2 .1M171.1 262.4v-.3M171.5 263.4v-.3M171.5 263.4l.2-.2M172.5 264v-.3"/>
<path d="M172.8 263.6l.3 .1M173.1 263.7l-.6 .3M173.1 263.7v-.3M174 264.8v-.3M174 264.8l.2-.1M175.1 265.5v-.3M175.3 265l.3 .2M175.6 265.2l-.5 .3M175.6 265.2v-.4M178.5 261v.3M181.9 261.7l.1-.4"/>
</g>
<g fill="none" stroke="#000" stroke-width=".3" stroke-dasharray="1.3 .6" stroke-dashoffset=".7">
<path d="M57.2 132.8a2.5 2.5 0 0 1-1.9 2.8M148.3 135.6a2.44 2.44 0 0 1-1.9-2.8M55.3 150.6a2.5 2.5 0 0 1 1.9 2.8M146.4 153.4a2.5 2.5 0 0 1 1.9-2.8M111.1 216.4a4.5 4.5 0 0 1 3.5 .3M114.6 216.3a4.5 4.5 0 0 0-3.5-.3M122.1 211a3.9 3.9 0 0 0 1.8 3.1M124.2 213.9a3.9 3.9 0 0 1-1.8-3M82.9 237.8a3.9 3.9 0 0 1-1.8-3.1M107.6 222.8a3.5 3.5 0 0 1-3.1 1.7M106.1 246.3l-.6-.2-.6 .2M182.5 257.6a4.5 4.5 0 0 1 3.6 .3"/>
<path d="M182.7 247.1l-.6 .1-.6-.2M188.3 259.2l.5 .4 .2 .6M141.4 271l-.5 .1-.7-.3"/>
</g>
<g fill="none" stroke="#000" stroke-width=".3" stroke-dasharray="1.3 .6" stroke-dashoffset=".2">
<path d="M49.4 125.7v.4a1.74 1.74 0 0 0 1.8 1.3M51.2 127.4a1.74 1.74 0 0 0 1.7-1.7M150.6 125.7v.4a1.74 1.74 0 0 0 1.8 1.3M152.4 127.4a1.74 1.74 0 0 0 1.7-1.7M76 236.6l11.4-8.5M81.4 228.8l38.6-22.3M87.4 227.8l5.7 3.4M87.4 228.1l5.8 3.4M93 231.2l-12.2-2.4M93.3 231.4l-12-2.5M93.9 231l10.6-6.1M93.9 230.7l10.6-6.2"/>
<path d="M99.6 221.1l5.7 3.3M99.6 220.8l5.7 3.3M107.4 220.7a2.42 2.42 0 0 0 2.9-.2 2.02 2.02 0 0 0-2.8-1.1 .63 .63 0 0 0-.6 .6 .63 .63 0 0 0 .5 .7M107.4 220.3a2.42 2.42 0 0 0 3-.2 2.02 2.02 0 0 0-2.9-1 .63 .63 0 0 0-.6 .6 .63 .63 0 0 0 .5 .6M144.2 265.3l12.2 2.5M147.4 277.9l11.5-8.5M158.9 269.4l5.7 3.3M159.7 269l10.6-6.2M171.1 262.4l5.7 3.3"/>
</g>
<path d="M52.9 160.5a1.75 1.75 0 0 0-1.7-1.7 1.75 1.75 0 0 0-1.8 1.7M154.1 160.5a1.75 1.75 0 0 0-1.7-1.7 1.75 1.75 0 0 0-1.8 1.7M121.1 205.8l60.8 35.2M82.2 228.3l60.8 35.1M93 231.2l14.6-8.4M93.3 231.4l14.6-8.5M182.6 240.9l-60.8-35.1M183.2 241.4l-60.8-35.1M141.9 265.2l-60.8-35.1M156.4 267.8l14.5-8.4" fill="none" stroke="#000" stroke-width=".3" stroke-dasharray="1.3 .6" stroke-dashoffset="-.2"/>
<path d="M116.8 219.7l-11.5 4.7M116.8 219.3l-11.5 4.8M120.3 205.8l-38.9 22.4M80.8 228.8l38.9-22.5M82.2 228.3l38.9-22.5M99.6 221.1l11.5-4.7M99.6 220.8l11.5-4.8M182.5 257.6l-11.4 4.8M143.1 263.5l38.9-22.5M144.2 265.3l38.9-22.4" fill="none" stroke="#000" stroke-width=".3" stroke-dasharray="1.3 .6" stroke-dashoffset=".1"/>
<g fill="none" stroke="#000" stroke-width=".3" stroke-dasharray="1.3 .6" stroke-dashoffset="-.1">
<path d="M119.7 206.3l-12.1 16.5M120 206.5l-12.1 16.4M122.1 206.5l60.8 35M82.8 235.3a2.01 2.01 0 0 0 3-1.2 1.95 1.95 0 0 0-1.9-.9 1.95 1.95 0 0 0-1.6 1.3l.5 .8M85.2 233.2a2.01 2.01 0 0 0-2.9 1.1 1.95 1.95 0 0 0 1.8 .9 1.95 1.95 0 0 0 1.6-1.2l-.5-.8M113 227.3a6.2 6.2 0 0 0 7.5-1l.2-1M148.9 223.6a3.5 3.5 0 0 1 1.6 2.8M150.5 227.6a3.5 3.5 0 0 0 1.6 2.8M150.8 226.2a3.5 3.5 0 0 0-1.6-2.7M152.4 230.2a3.5 3.5 0 0 1-1.6-2.8M109.5 250.1a3.5 3.5 0 0 0-1.6-2.8M111.1 254a3.5 3.5 0 0 1-1.6-2.7"/>
<path d="M170.9 259.4l12.2-16.5M179 262a2.42 2.42 0 0 0 2.9-.2v-.3"/>
</g>
<path d="M183 243.6v-1.9" fill="none" stroke="#000" stroke-width=".3" stroke-dasharray="1.3 .6" stroke-dashoffset="1"/>
<text font-size="6.9" x="86.8" y="9.5" transform="rotate(-180 86.8 9.5)">СБ</text>
<g font-size="5">
<text x="96.3" y="37.4">180</text>
<text x="379.9" y="53.1" transform="rotate(-90 379.9 53.1)">18,8</text>
<text x="36.1" y="54.6" transform="rotate(-90 36.1 54.6)">20</text>
<text x="316" y="65.6">ВВЕРХ 90° R 3</text>
<text x="36.1" y="75.6" transform="rotate(-90 36.1 75.6)">16,1</text>
<text x="49.7" y="73.1">20</text>
<text x="388.6" y="72.4" transform="rotate(-90 388.6 72.4)">47,3</text>
<text x="316.2" y="80.9">ВНИЗ 90° R 3</text>
<text x="218.2" y="106.9" transform="rotate(-13 218.2 106.9)">172°</text>
<text x="377" y="110.7">18,8</text>
<text x="284.1" y="133.4" transform="rotate(-90 284.1 133.4)">272,2</text>
<text x="303.5" y="143.8" transform="rotate(-90 303.5 143.8)">ВНИЗ 90° R 3</text>
<text x="323.9" y="142.3" transform="rotate(-90 323.9 142.3)">ВНИЗ 8° R 3</text>
<text x="340.9" y="142.3" transform="rotate(-90 340.9 142.3)">ВНИЗ 8° R 3</text>
<text x="361.1" y="143.8" transform="rotate(-90 361.1 143.8)">ВНИЗ 90° R 3</text>
<text x="316.2" y="169.7">ВНИЗ 90° R 3</text>
<text x="314.7" y="184">ВВЕРХ 90° R 3</text>
<text x="388.6" y="187.5" transform="rotate(-90 388.6 187.5)">47,3</text>
<text x="377" y="194.7" transform="rotate(-90 377 194.7)">18,8</text>
<text x="327.4" y="203.4">152,9</text>
<text x="317.7" y="266.1">Площадка</text>
</g>
<g font-size="4.8">
<text x="384" y="265.6">19.44</text>
<text x="402.3" y="265.3">1:2</text>
</g>
<g font-size="4.2">
<text x="103.8" y="4.2">2</text>
<text x="313.8" y="4.2">1</text>
<text x="415.9" y="150.2">A</text>
<text x="103.8" y="296.2">2</text>
<text x="313.8" y="296.2">1</text>
</g>
<g font-size="3.4">
<text x="11.5" y="104.5" transform="rotate(-90 11.5 104.5)">Справ. №</text>
<text x="11.6" y="174.7" transform="rotate(-90 11.6 174.7)">Подп. и дата</text>
<text x="11.4" y="204.9" transform="rotate(-90 11.4 204.9)">Инв. № дубл.</text>
<text x="11.4" y="229.6" transform="rotate(-90 11.4 229.6)">Взам. инв. №</text>
<text x="369" y="255.5">Лит.</text>
<text x="382.8" y="255.5">Масса</text>
<text x="398.4" y="255.6">Масштаб</text>
<text x="11.4" y="259.2" transform="rotate(-90 11.4 259.2)">Подп. и дата</text>
<text x="230.5" y="260.5">Изм.</text>
<text x="238.4" y="260.4">Лист</text>
<text x="251.1" y="260.4">№ докум.</text>
<text x="273" y="260.4">Подп.</text>
<text x="286" y="260.4">Дата</text>
<text x="230.5" y="265.7">Разраб.</text>
<text x="230.5" y="275.7">Т. контр.</text>
<text x="230.6" y="270.7">Пров.</text>
<text x="366.2" y="275.3">Лист 7</text>
<text x="386.3" y="275.2">Листов 9</text>
<text x="230.6" y="285.7">Н. контр.</text>
<text x="11.6" y="290" transform="rotate(-90 11.6 290)">Инв. № подл.</text>
<text x="230.6" y="290.7">Утв.</text>
<text x="322.5" y="295">Копировал</text>
<text x="394.6" y="295">Формат А3</text>
</g>
</svg>
